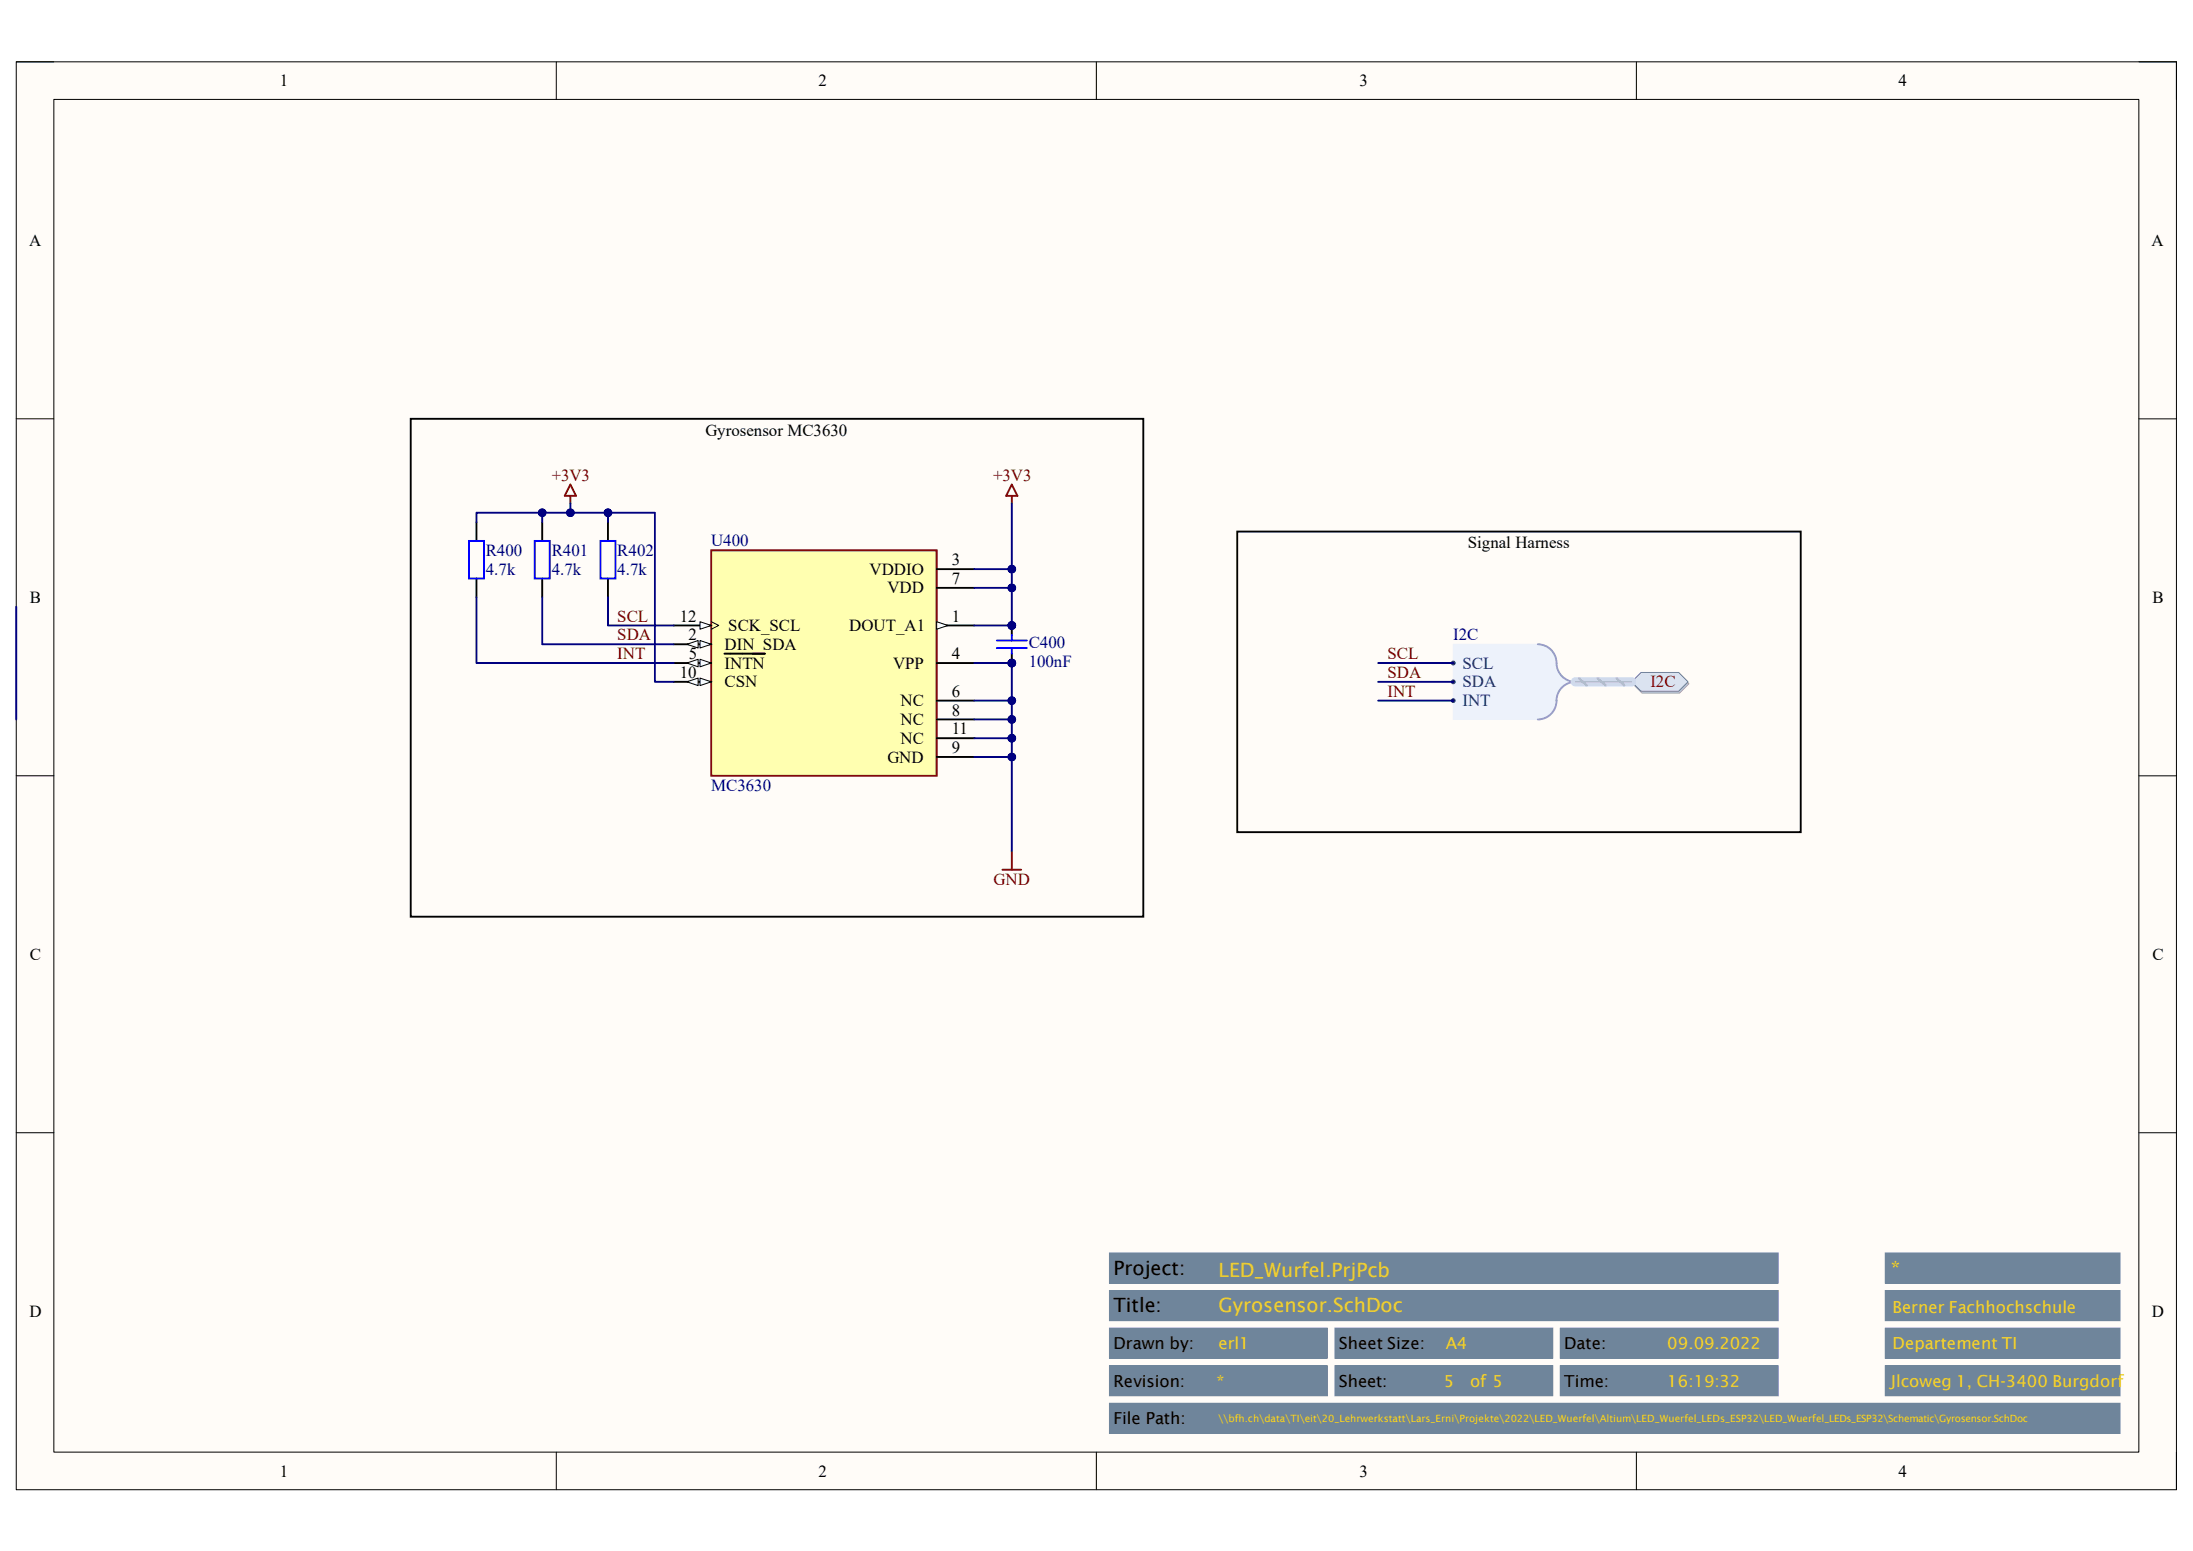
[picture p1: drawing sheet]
<svg xmlns="http://www.w3.org/2000/svg" width="297mm" height="210mm" viewBox="0 0 297 210" stroke-linecap="round" stroke-linejoin="round" font-family="sans-serif">
<path d="M2.2 8.4h292.6v193.3h-292.6z" fill-rule="evenodd" fill="#fffcf8"/>
<path d="M2.2 8.4h292.6v193.3h-292.6z" fill="none" stroke="#000" stroke-width=".14"/>
<path d="M7.3 13.5h282.4v183.1h-282.4z" fill-rule="evenodd" fill="#fffcf8"/>
<g fill="none" stroke="#000" stroke-width=".14">
<path d="M2.2 8.4h5.1M7.3 13.5h282.4v183.1h-282.4zM75.3 8.4v5.1M148.5 8.4v5.1M221.6 8.4v5.1M289.7 8.4h5.1v5.1M2.2 56.7h5.1M289.7 56.7h5.1M2.2 105h5.1M289.7 105.1h5.1M2.2 153.4h5.1M289.7 153.4h5.1"/>
<path d="M75.3 196.6v5.1M148.5 196.6v5.1M221.6 196.6v5.1M294.8 196.6v5.1"/>
</g>
<path d="M150.3 190h136.8v4.1h-136.8z" fill-rule="evenodd" fill="#6f859b"/>
<path d="M150.3 190h136.8v4.1h-136.8z" fill="none" stroke="#6f859b" stroke-width=".14"/>
<path d="M150.3 184.9h29.5v4.1h-29.5z" fill-rule="evenodd" fill="#6f859b"/>
<path d="M150.3 184.9h29.5v4.1h-29.5z" fill="none" stroke="#6f859b" stroke-width=".14"/>
<path d="M180.8 184.9h29.5v4.1h-29.5z" fill-rule="evenodd" fill="#6f859b"/>
<path d="M180.8 184.9h29.5v4.1h-29.5z" fill="none" stroke="#6f859b" stroke-width=".14"/>
<path d="M211.3 184.9h29.5v4.1h-29.5z" fill-rule="evenodd" fill="#6f859b"/>
<path d="M211.3 184.9h29.5v4.1h-29.5z" fill="none" stroke="#6f859b" stroke-width=".14"/>
<path d="M150.3 179.8h29.5v4.1h-29.5z" fill-rule="evenodd" fill="#6f859b"/>
<path d="M150.3 179.8h29.5v4.1h-29.5z" fill="none" stroke="#6f859b" stroke-width=".14"/>
<path d="M180.8 179.8h29.5v4.1h-29.5z" fill-rule="evenodd" fill="#6f859b"/>
<path d="M180.8 179.8h29.5v4.1h-29.5z" fill="none" stroke="#6f859b" stroke-width=".14"/>
<path d="M211.3 179.8h29.5v4.1h-29.5z" fill-rule="evenodd" fill="#6f859b"/>
<path d="M211.3 179.8h29.5v4.1h-29.5z" fill="none" stroke="#6f859b" stroke-width=".14"/>
<path d="M150.3 174.8h90.5v4h-90.5z" fill-rule="evenodd" fill="#6f859b"/>
<path d="M150.3 174.8h90.5v4h-90.5z" fill="none" stroke="#6f859b" stroke-width=".14"/>
<path d="M150.3 169.7h90.5v4h-90.5z" fill-rule="evenodd" fill="#6f859b"/>
<path d="M150.3 169.7h90.5v4h-90.5z" fill="none" stroke="#6f859b" stroke-width=".14"/>
<path d="M255.3 169.7h31.8v4h-31.8z" fill-rule="evenodd" fill="#6f859b"/>
<path d="M255.3 169.7h31.8v4h-31.8z" fill="none" stroke="#6f859b" stroke-width=".14"/>
<path d="M255.3 184.9h31.8v4.1h-31.8z" fill-rule="evenodd" fill="#6f859b"/>
<path d="M255.3 184.9h31.8v4.1h-31.8z" fill="none" stroke="#6f859b" stroke-width=".14"/>
<path d="M255.3 179.8h31.8v4.1h-31.8z" fill-rule="evenodd" fill="#6f859b"/>
<path d="M255.3 179.8h31.8v4.1h-31.8z" fill="none" stroke="#6f859b" stroke-width=".14"/>
<path d="M255.3 174.8h31.8v4h-31.8z" fill-rule="evenodd" fill="#6f859b"/>
<path d="M255.3 174.8h31.8v4h-31.8z" fill="none" stroke="#6f859b" stroke-width=".14"/>
<path d="M196.8 87.2h11.5a2.63 2.63 0 0 1 2.5 3.2l.6 1.1 1.3 .8-1.3 .9-.6 1a2.64 2.64 0 0 1-2.5 3.2h-11.5z" fill-rule="evenodd" fill="#edf2fb"/>
<path d="M196.8 87.2h11.5a2.63 2.63 0 0 1 2.5 3.2l.6 1.1 1.3 .8-1.3 .9-.6 1a2.64 2.64 0 0 1-2.5 3.2h-11.5z" fill="none" stroke="#edf2fb" stroke-width=".14"/>
<path d="M208.3 87.2a2.54 2.54 0 0 1 2.5 2.6 2.55 2.55 0 0 0 2.6 2.5 2.54 2.54 0 0 0-2.6 2.6 2.54 2.54 0 0 1-2.5 2.5" fill="none" stroke="#8f9ec9" stroke-width=".25"/>
<circle cx="196.8" cy="92.3" r=".25" fill="#003a70"/>
<circle cx="196.8" cy="92.3" r=".25" fill="none" stroke="#003a70" stroke-width=".14"/>
<circle cx="196.8" cy="89.8" r=".25" fill="#003a70"/>
<circle cx="196.8" cy="89.8" r=".25" fill="none" stroke="#003a70" stroke-width=".14"/>
<circle cx="196.8" cy="94.9" r=".25" fill="#003a70"/>
<circle cx="196.8" cy="94.9" r=".25" fill="none" stroke="#003a70" stroke-width=".14"/>
<path d="M221.1 92.6l1.3-1.3h5.1l1.2 1.3-1.2 1.3h-5.1z" fill-rule="evenodd" fill="#bac0ca"/>
<path d="M221.1 92.6l1.3-1.3h5.1l1.2 1.3-1.2 1.3h-5.1z" fill="none" stroke="#a6acb6" stroke-width=".14"/>
<path d="M221 92.3l1.3-1.2h5.1l1.2 1.2-1.2 1.3h-5.1z" fill-rule="evenodd" fill="#d5e4ff"/>
<path d="M221 92.3l1.3-1.2h5.1l1.2 1.2-1.2 1.3h-5.1z" fill="none" stroke="#71809b" stroke-width=".14"/>
<path d="M137 65.6l.8 1.5h-1.5zM137 67.1v1.1" fill="none" stroke="#800000" stroke-width=".25"/>
<path d="M64.5 70.7v2.5M64.5 78.3v2.6" fill="none" stroke="#000" stroke-width=".25"/>
<path d="M63.5 73.2h2v5.1h-2z" fill="none" stroke="#00f" stroke-width=".25"/>
<path d="M96.3 74.5h30.6v30.5h-30.6z" fill-rule="evenodd" fill="#ffffb0"/>
<path d="M96.3 74.5h30.6v30.5h-30.6z" fill="none" stroke="#800000" stroke-width=".25"/>
<path d="M91.2 84.7h5.1" fill="none" stroke="#000" stroke-width=".25"/>
<path d="M94.8 84.2l1.5 .5-1.5 .5z" fill="#f8fcff"/>
<path d="M94.8 84.2l1.5 .5-1.5 .5zM96.3 84.2l1.1 .5-1.1 .5" fill="none" stroke="#000" stroke-width=".14"/>
<path d="M91.2 87.2h5.1" fill="none" stroke="#000" stroke-width=".25"/>
<path d="M94.8 86.7l1.5 .5-1.5 .5z" fill="#f8fcff"/>
<path d="M94.8 86.7l1.5 .5-1.5 .5z" fill="none" stroke="#000" stroke-width=".14"/>
<path d="M93 87.2l1.6-.5v1z" fill="#f8fcff"/>
<path d="M93 87.2l1.6-.5v1z" fill="none" stroke="#000" stroke-width=".14"/>
<path d="M91.2 89.8h5.1" fill="none" stroke="#000" stroke-width=".25"/>
<path d="M94.8 89.3l1.5 .5-1.5 .5z" fill="#f8fcff"/>
<path d="M94.8 89.3l1.5 .5-1.5 .5z" fill="none" stroke="#000" stroke-width=".14"/>
<path d="M93 89.8l1.6-.5v1z" fill="#f8fcff"/>
<path d="M93 89.8l1.6-.5v1z" fill="none" stroke="#000" stroke-width=".14"/>
<path d="M91.2 92.3h5.1M98.1 88.5h5.5" fill="none" stroke="#000" stroke-width=".25"/>
<path d="M94.8 91.8l1.5 .5-1.5 .5z" fill="#f8fcff"/>
<path d="M94.8 91.8l1.5 .5-1.5 .5z" fill="none" stroke="#000" stroke-width=".14"/>
<path d="M93 92.3l1.6-.5v1z" fill="#f8fcff"/>
<path d="M93 92.3l1.6-.5v1z" fill="none" stroke="#000" stroke-width=".14"/>
<path d="M126.9 77.1h5M126.9 79.6h5M126.9 84.7h5" fill="none" stroke="#000" stroke-width=".25"/>
<path d="M126.9 84.2l1.5 .5-1.5 .5z" fill="#f8fcff"/>
<path d="M126.9 84.2l1.5 .5-1.5 .5z" fill="none" stroke="#000" stroke-width=".14"/>
<path d="M73.4 70.7v2.5M73.4 78.3v2.6M82.3 70.7v2.5M82.3 78.3v2.6M126.9 89.8h5M126.9 94.9h5M126.9 97.4h5M126.9 100h5M126.9 102.5h5" fill="none" stroke="#000" stroke-width=".25"/>
<path d="M72.4 73.2h2.1v5.1h-2.1zM81.3 73.2h2.1v5.1h-2.1z" fill="none" stroke="#00f" stroke-width=".25"/>
<circle cx="137" cy="89.8" r=".51" fill="#000080"/>
<circle cx="137" cy="89.8" r=".51" fill="none" stroke="#000080" stroke-width=".14"/>
<circle cx="137" cy="84.7" r=".51" fill="#000080"/>
<circle cx="137" cy="84.7" r=".51" fill="none" stroke="#000080" stroke-width=".14"/>
<path d="M137 88.5v1.3" fill="none" stroke="#000" stroke-width=".25"/>
<circle cx="137" cy="89.8" r=".51" fill="#000080"/>
<circle cx="137" cy="89.8" r=".51" fill="none" stroke="#000080" stroke-width=".14"/>
<path d="M137 84.7v1.3" fill="none" stroke="#000" stroke-width=".25"/>
<circle cx="137" cy="84.7" r=".51" fill="#000080"/>
<circle cx="137" cy="84.7" r=".51" fill="none" stroke="#000080" stroke-width=".14"/>
<path d="M135 86.7h4.1M135 87.7h4.1M137 86v.7M137 87.7v.8" fill="none" stroke="#00f" stroke-width=".25"/>
<path d="M77.3 65.6l.7 1.5h-1.5zM77.3 67.1v1.1M135.8 117.8h2.5M137 115.2v2.6" fill="none" stroke="#800000" stroke-width=".25"/>
<path d="M137 68.2v8.9M2.2 82.1v15.3M186.6 89.8h10.2M186.6 92.3h10.2M186.6 94.9h10.2" fill="none" stroke="#000080" stroke-width=".25"/>
<circle cx="137" cy="77.1" r=".51" fill="#000080"/>
<circle cx="137" cy="77.1" r=".51" fill="none" stroke="#000080" stroke-width=".14"/>
<path d="M131.9 97.4h5.1" fill="none" stroke="#000080" stroke-width=".25"/>
<circle cx="137" cy="97.4" r=".51" fill="#000080"/>
<circle cx="137" cy="97.4" r=".51" fill="none" stroke="#000080" stroke-width=".14"/>
<path d="M73.4 69.4v1.3M64.5 80.9v8.9h26.7M73.4 80.9v6.3h17.8M82.3 80.9v3.8h8.9" fill="none" stroke="#000080" stroke-width=".25"/>
<circle cx="73.4" cy="69.4" r=".51" fill="#000080"/>
<circle cx="73.4" cy="69.4" r=".51" fill="none" stroke="#000080" stroke-width=".14"/>
<path d="M82.3 69.4v1.3" fill="none" stroke="#000080" stroke-width=".25"/>
<circle cx="82.3" cy="69.4" r=".51" fill="#000080"/>
<circle cx="82.3" cy="69.4" r=".51" fill="none" stroke="#000080" stroke-width=".14"/>
<path d="M64.5 70.7v-1.3h24.2v22.9h2.5" fill="none" stroke="#000080" stroke-width=".25"/>
<circle cx="82.3" cy="69.4" r=".51" fill="#000080"/>
<circle cx="82.3" cy="69.4" r=".51" fill="none" stroke="#000080" stroke-width=".14"/>
<circle cx="77.3" cy="69.4" r=".51" fill="#000080"/>
<circle cx="77.3" cy="69.4" r=".51" fill="none" stroke="#000080" stroke-width=".14"/>
<circle cx="73.4" cy="69.4" r=".51" fill="#000080"/>
<circle cx="73.4" cy="69.4" r=".51" fill="none" stroke="#000080" stroke-width=".14"/>
<path d="M77.3 68.2v1.2" fill="none" stroke="#000080" stroke-width=".25"/>
<circle cx="77.3" cy="69.4" r=".51" fill="#000080"/>
<circle cx="77.3" cy="69.4" r=".51" fill="none" stroke="#000080" stroke-width=".14"/>
<path d="M131.9 79.6h5.1" fill="none" stroke="#000080" stroke-width=".25"/>
<circle cx="137" cy="79.6" r=".51" fill="#000080"/>
<circle cx="137" cy="79.6" r=".51" fill="none" stroke="#000080" stroke-width=".14"/>
<path d="M131.9 84.7h5.1" fill="none" stroke="#000080" stroke-width=".25"/>
<circle cx="137" cy="84.7" r=".51" fill="#000080"/>
<circle cx="137" cy="84.7" r=".51" fill="none" stroke="#000080" stroke-width=".14"/>
<path d="M131.9 77.1h5.1v7.6" fill="none" stroke="#000080" stroke-width=".25"/>
<circle cx="137" cy="77.1" r=".51" fill="#000080"/>
<circle cx="137" cy="77.1" r=".51" fill="none" stroke="#000080" stroke-width=".14"/>
<circle cx="137" cy="79.6" r=".51" fill="#000080"/>
<circle cx="137" cy="79.6" r=".51" fill="none" stroke="#000080" stroke-width=".14"/>
<circle cx="137" cy="84.7" r=".51" fill="#000080"/>
<circle cx="137" cy="84.7" r=".51" fill="none" stroke="#000080" stroke-width=".14"/>
<path d="M213.4 92.3h7.6" fill="none" stroke="#cbdaff" stroke-width="1.3"/>
<path d="M213.9 91.9l1 .9M216.4 91.9l1 .9M219 91.9l1 .9" fill="none" stroke="#adbce7" stroke-width=".38"/>
<path d="M213.4 92.3h7.6" fill="none" stroke="#adbce7" stroke-width=".25"/>
<path d="M131.9 102.5h5.1" fill="none" stroke="#000080" stroke-width=".25"/>
<circle cx="137" cy="102.5" r=".51" fill="#000080"/>
<circle cx="137" cy="102.5" r=".51" fill="none" stroke="#000080" stroke-width=".14"/>
<path d="M131.9 100h5.1" fill="none" stroke="#000080" stroke-width=".25"/>
<circle cx="137" cy="100" r=".51" fill="#000080"/>
<circle cx="137" cy="100" r=".51" fill="none" stroke="#000080" stroke-width=".14"/>
<path d="M131.9 94.9h5.1" fill="none" stroke="#000080" stroke-width=".25"/>
<circle cx="137" cy="94.9" r=".51" fill="#000080"/>
<circle cx="137" cy="94.9" r=".51" fill="none" stroke="#000080" stroke-width=".14"/>
<path d="M131.9 89.8h5.1" fill="none" stroke="#000080" stroke-width=".25"/>
<circle cx="137" cy="89.8" r=".51" fill="#000080"/>
<circle cx="137" cy="89.8" r=".51" fill="none" stroke="#000080" stroke-width=".14"/>
<path d="M137 89.8v25.4" fill="none" stroke="#000080" stroke-width=".25"/>
<circle cx="137" cy="102.5" r=".51" fill="#000080"/>
<circle cx="137" cy="102.5" r=".51" fill="none" stroke="#000080" stroke-width=".14"/>
<circle cx="137" cy="100" r=".51" fill="#000080"/>
<circle cx="137" cy="100" r=".51" fill="none" stroke="#000080" stroke-width=".14"/>
<circle cx="137" cy="97.4" r=".51" fill="#000080"/>
<circle cx="137" cy="97.4" r=".51" fill="none" stroke="#000080" stroke-width=".14"/>
<circle cx="137" cy="94.9" r=".51" fill="#000080"/>
<circle cx="137" cy="94.9" r=".51" fill="none" stroke="#000080" stroke-width=".14"/>
<circle cx="137" cy="89.8" r=".51" fill="#000080"/>
<circle cx="137" cy="89.8" r=".51" fill="none" stroke="#000080" stroke-width=".14"/>
<path d="M55.6 56.7h99.2v67.4h-99.2zM167.6 72h76.3v40.7h-76.3z" fill="none" stroke="#000" stroke-width=".25"/>
<g font-size="2.7">
<text x="150.8" y="172.6">Project:</text>
<text x="150.8" y="177.7">Title:</text>
</g>
<g font-size="2.7" fill="#ffd513">
<text x="165" y="172.9">LED_Wurfel.PrjPcb</text>
<text x="256.1" y="172.6">*</text>
<text x="165" y="177.7">Gyrosensor.SchDoc</text>
</g>
<g font-size="2.3">
<text x="37.9" y="11.7">1</text>
<text x="110.9" y="11.7">2</text>
<text x="184.1" y="11.7">3</text>
<text x="257.1" y="11.7">4</text>
<text x="3.9" y="33.3">A</text>
<text x="291.4" y="33.3">A</text>
<text x="95.5" y="59">Gyrosensor MC3630</text>
<text x="117.8" y="77.8">VDDIO</text>
<text x="128.9" y="76.5">3</text>
<text x="198.8" y="74.3">Signal Harness</text>
<text x="4" y="81.6">B</text>
<text x="120.2" y="80.3">VDD</text>
<text x="128.9" y="79.1">7</text>
<text x="291.5" y="81.6">B</text>
<text x="92.1" y="84.2">12</text>
<text x="93.3" y="86.7">2</text>
<text x="93.3" y="89.3">5</text>
<text x="98.1" y="88">DIN_SDA</text>
<text x="98.6" y="85.4">SCK_SCL</text>
<text x="115" y="85.4">DOUT_A1</text>
<text x="128.9" y="84.2">1</text>
<text x="128.9" y="89.3">4</text>
<text x="92.1" y="91.8">10</text>
<text x="98.1" y="90.6">INTN</text>
<text x="98.1" y="93.1">CSN</text>
<text x="120.9" y="90.6">VPP</text>
<text x="122" y="95.6">NC</text>
<text x="128.9" y="94.4">6</text>
<text x="122" y="98.2">NC</text>
<text x="122" y="100.7">NC</text>
<text x="128.9" y="96.9">8</text>
<text x="128.9" y="99.4">11</text>
<text x="128.9" y="102">9</text>
<text x="120.2" y="103.3">GND</text>
<text x="4" y="130">C</text>
<text x="291.5" y="130">C</text>
<text x="4" y="178.3">D</text>
<text x="291.4" y="178.3">D</text>
<text x="37.9" y="199.9">1</text>
<text x="110.9" y="199.9">2</text>
<text x="184.1" y="199.9">3</text>
<text x="257.1" y="199.9">4</text>
</g>
<g font-size="2.3" fill="#800000">
<text x="74.7" y="65.1">+3V3</text>
<text x="134.5" y="65.1">+3V3</text>
<text x="83.6" y="86.7">SDA</text>
<text x="83.6" y="84.2">SCL</text>
<text x="83.6" y="89.3">INT</text>
<text x="187.9" y="89.3">SCL</text>
<text x="187.9" y="91.8">SDA</text>
<text x="187.9" y="94.4">INT</text>
<text x="223.5" y="93.1">I2C</text>
<text x="134.6" y="119.8">GND</text>
</g>
<g font-size="2.3" fill="#000080">
<text x="65.8" y="75.3">R400</text>
<text x="65.8" y="77.8">4.7k</text>
<text x="74.7" y="75.3">R401</text>
<text x="74.7" y="77.8">4.7k</text>
<text x="83.6" y="75.3">R402</text>
<text x="83.6" y="77.8">4.7k</text>
<text x="96.3" y="74">U400</text>
<text x="139.3" y="87.7">C400</text>
<text x="196.8" y="86.7">I2C</text>
<text x="139.3" y="90.3">100nF</text>
<text x="96.3" y="107.1">MC3630</text>
</g>
<g font-size="2.3" fill="#003a70">
<text x="198.1" y="93.1">SDA</text>
<text x="198.1" y="90.6">SCL</text>
<text x="198.1" y="95.6">INT</text>
</g>
<g font-size="2.2" fill="#ffd513">
<text x="256.3" y="177.8">Berner Fachhochschule</text>
<text x="165" y="182.7">erl1</text>
<text x="195.8" y="182.7">A4</text>
<text x="225.8" y="182.7">09.09.2022</text>
<text x="256.3" y="182.7">Departement TI</text>
<text x="164.8" y="187.7">*</text>
<text x="195.5" y="187.7">5</text>
<text x="199.1" y="187.7">of 5</text>
<text x="225.8" y="187.7">16:19:32</text>
<text x="256.1" y="187.7">Jlcoweg 1, CH-3400 Burgdorf</text>
</g>
<g font-size="2.2">
<text x="150.8" y="182.7">Drawn by:</text>
<text x="181.3" y="182.7">Sheet Size:</text>
<text x="211.8" y="182.7">Date:</text>
<text x="150.8" y="187.7">Revision:</text>
<text x="181.3" y="187.7">Sheet:</text>
<text x="211.8" y="187.7">Time:</text>
<text x="150.8" y="192.8">File Path:</text>
</g>
<text font-size="1.4" fill="#ffd513" x="165" y="192.5">\\bfh.ch\data\TI\eit\20_Lehrwerkstatt\Lars_Erni\Projekte\2022\LED_Wuerfel\Altium\LED_Wuerfel_LEDs_ESP32\LED_Wuerfel_LEDs_ESP32\Schematic\Gyrosensor.SchDoc</text>
</svg>
